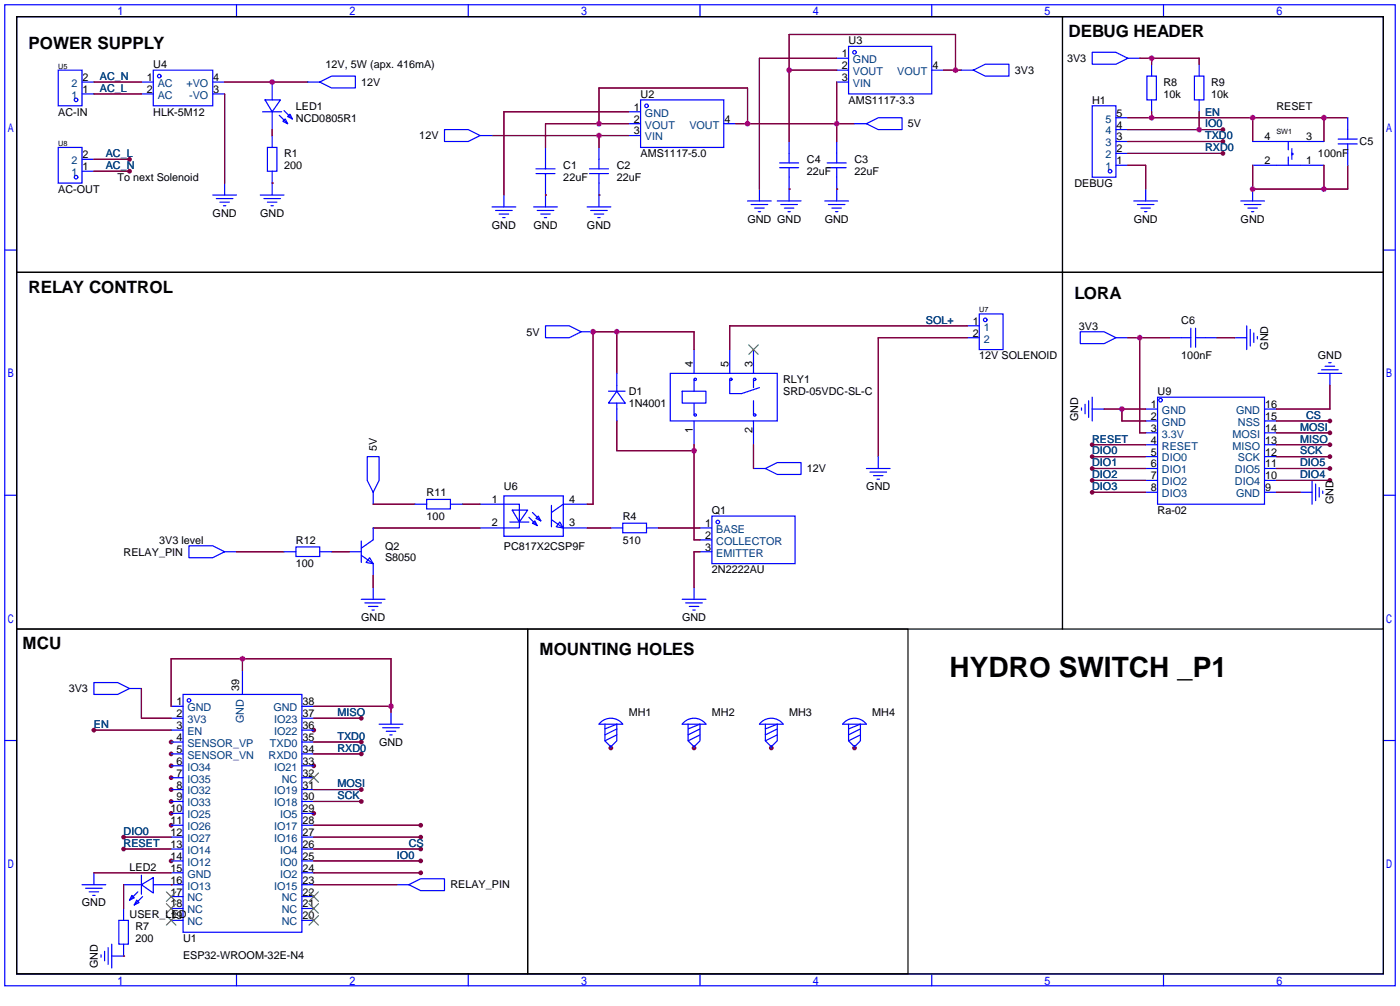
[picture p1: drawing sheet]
<svg xmlns="http://www.w3.org/2000/svg" width="299mm" height="215mm" viewBox="0 0 299 215" stroke-linecap="round" stroke-linejoin="round" font-family="sans-serif">
<g fill="#800040">
<circle cx="36.6" cy="158.5" r=".51"/>
<circle cx="36.6" cy="161" r=".51"/>
<circle cx="36.6" cy="163.6" r=".51"/>
<circle cx="36.6" cy="166.1" r=".51"/>
<circle cx="36.6" cy="168.7" r=".51"/>
<circle cx="36.6" cy="171.2" r=".51"/>
<circle cx="36.6" cy="173.7" r=".51"/>
<circle cx="36.6" cy="176.3" r=".51"/>
<circle cx="36.6" cy="183.9" r=".51"/>
<circle cx="67.1" cy="173.7" r=".51"/>
<circle cx="67.1" cy="163.6" r=".51"/>
<circle cx="67.1" cy="156" r=".51"/>
<circle cx="130.6" cy="159.8" r=".51"/>
<circle cx="148.3" cy="159.8" r=".51"/>
<circle cx="164.8" cy="159.8" r=".51"/>
<circle cx="182.6" cy="159.8" r=".51"/>
<circle cx="261.4" cy="27.7" r=".51"/>
<circle cx="261.4" cy="30.2" r=".51"/>
<circle cx="261.4" cy="32.8" r=".51"/>
<circle cx="20.1" cy="156" r=".51"/>
<circle cx="89.9" cy="183.9" r=".51"/>
<circle cx="77.2" cy="158.5" r=".51"/>
<circle cx="77.2" cy="161" r=".51"/>
<circle cx="27.7" cy="34" r=".51"/>
<circle cx="27.7" cy="36.6" r=".51"/>
<circle cx="284.2" cy="92.5" r=".51"/>
<circle cx="284.2" cy="95" r=".51"/>
<circle cx="284.2" cy="97.5" r=".51"/>
<circle cx="284.2" cy="89.9" r=".51"/>
<circle cx="233.4" cy="95" r=".51"/>
<circle cx="233.4" cy="97.5" r=".51"/>
<circle cx="233.4" cy="100.1" r=".51"/>
<circle cx="233.4" cy="102.6" r=".51"/>
<circle cx="233.4" cy="105.2" r=".51"/>
<circle cx="284.2" cy="102.6" r=".51"/>
<circle cx="284.2" cy="100.1" r=".51"/>
<circle cx="89.9" cy="186.4" r=".51"/>
<circle cx="89.9" cy="181.4" r=".51"/>
<circle cx="89.9" cy="178.8" r=".51"/>
<circle cx="89.9" cy="176.3" r=".51"/>
<circle cx="77.2" cy="171.2" r=".51"/>
<circle cx="77.2" cy="168.7" r=".51"/>
<circle cx="77.2" cy="153.4" r=".51"/>
<circle cx="26.4" cy="181.4" r=".51"/>
<circle cx="26.4" cy="178.8" r=".51"/>
</g>
<g fill="none" stroke="#00f" stroke-width=".25">
<path d="M1 1h297.2v209.6h-297.2zM3.6 3.6h292.1v204.4h-292.1zM12.4 15h5.1v7.6h-5.1zM17.5 17.5h2.6M30.2 17.5h2.6M32.8 15h12.7v7.6h-12.7zM45.5 17.5h2.5M50.5 1v2.6M58.2 17.5v3.8M65.8 17.5h2.5M68.3 17.5l2.6-1.2h5v2.5h-5zM100.1 1v2.6"/>
<path d="M149.6 1v2.6M178.8 12.4h2.6M178.8 15h2.6M178.8 17.5h2.6M181.4 9.9h17.7v10.2h-17.7zM199.1 1v2.6M199.1 15h2.6M205.5 15h2.5M208 15l2.6-1.3h5v2.6h-5zM233.4 11.2h5.1l2.5 1.2-2.5 1.3h-5.1zM241 12.4h2.6M245.1 16.3h2v5h-2z"/>
<path d="M246.1 13.7v2.6M248.7 1v2.6M255.3 16.3h2v5h-2zM256.3 13.7v2.6M12.4 31.5h5.1v7.6h-5.1zM17.5 20.1h2.6M17.5 36.6h2.6M17.5 34h2.6M30.2 20.1h2.6M45.5 20.1h2.5M48 39.1v2.6M56.1 23.9h4.1"/>
<path d="M56.6 21.3h3.3l-1.7 2.6zM57.1 31.5h2.1v5.1h-2.1zM58.2 23.9v3.8M58.2 29v2.5M58.2 36.6v5.1M59.7 24.6l1.8 1.8M60.5 25.9l.5-.5 .5 1zM60.7 23.6l1.8 1.8M62 24.4l.5 1-1-.5zM95 27.7h5.1l2.5 1.3-2.5 1.2h-5.1zM102.6 29h2.6M114.6 37.1h4"/>
<path d="M114.6 36.1h4M116.6 31.5v4.6M116.6 37.1v7.1M126 37.1h4M126 36.1h4M128 31.5v4.6M128 37.1v7.1M134.4 23.9h2.5M134.4 26.4h2.5M134.4 29h2.5M136.9 21.3h17.8v10.2h-17.8zM154.7 26.4h2.5"/>
<path d="M166.6 35.8h4.1M166.6 34.8h4.1M168.7 30.2v4.6M168.7 35.8v7.1M176.8 35.8h4M176.8 34.8h4M178.8 30.2v4.6M178.8 35.8v7.1M182.6 26.4h2.6M185.2 26.4l2.5-1.3h5.1v2.6h-5.1zM233.4 22.6h5.1v15.2h-5.1zM238.5 35.3h2.5"/>
<path d="M238.5 32.8h2.5M238.5 30.2h2.5M238.5 27.7h2.5M238.5 25.1h2.5M246.1 21.3v2.6M256.3 21.3v2.6M267.7 35.3h15.3M267.7 30.2h15.3M275.3 30.2v1.8M275.3 33.5v1.8M276.1 32.8h.3v.2h-.3M276.1 31.8v2.2"/>
<path d="M286 29.7h4.1M286 30.7h4.1M288 25.1v4.6M288 30.7v4.6M1 53.4h2.6M45.5 41.7h5M46.2 42.4h3.6M47 43.2h2M47.8 43.9h.5M55.6 41.7h5.1M56.4 42.4h3.5M57.1 43.2h2.1"/>
<path d="M57.9 43.9h.5M105.2 44.2h5M105.9 45h3.6M106.7 45.7h2M107.4 46.5h.5M107.7 41.7v2.5M114 44.2h5.1M114.8 45h3.6M115.6 45.7h2M116.3 46.5h.5M125.5 44.2h5.1M126.2 45h3.6"/>
<path d="M127 45.7h2M127.8 46.5h.5M159.8 42.9h5M160.5 43.7h3.6M161.3 44.4h2M162.1 45.2h.5M162.3 40.4v2.5M166.1 42.9h5.1M166.9 43.7h3.5M167.6 44.4h2.1M168.4 45.2h.5M176.3 42.9h5.1"/>
<path d="M177 43.7h3.6M177.8 44.4h2M178.6 45.2h.5M242.3 42.9h5.1M243.1 43.7h3.5M243.8 44.4h2.1M244.6 45.2h.5M244.9 40.4v2.5M265.2 42.9h5.1M265.9 43.7h3.6M266.7 44.4h2M267.5 45.2h.5"/>
<path d="M267.7 40.4v2.5M295.7 53.4h2.5M116.6 69.6h5.1l2.5 1.3-2.5 1.2h-5.1zM124.2 70.9h2.5M131.8 79.8v3.8M143.3 79.8h22.8v10.1h-22.8zM148.3 74.7v5.1M156 74.7v5.1M161 74.7v5.1M206.8 69.6h2.5M206.8 72.1h2.5M209.3 67.1h5.1v7.6h-5.1z"/>
<path d="M230.9 70.9h5.1l2.5 1.2-2.5 1.3h-5.1zM238.5 72.1h2.5M249.9 72.1h4.6M254.5 70.1v4.1M255.5 72.1h4.6M255.5 70.1v4.1M263.9 72.1h2.5M266.4 69.6v5.1M267.2 70.4v3.5M268 71.1v2.1M268.7 71.9v.5M281.7 79.8h5.1"/>
<path d="M282.4 79h3.6M283.2 78.2h2M284 77.5h.5M284.2 79.8v2.5M78.5 97.5h2.5v5.1l-1.2 2.6-1.3-2.6zM130 83.6h3.6M131.8 83.6l1.8 2.5h-3.6zM131.8 86.1v3.8M145.8 83.6h5.1v2.5h-5.1zM148.3 81v2.6M148.3 86.1v2.5M148.3 89.9v5.1"/>
<path d="M156 81v3.1h2.5l3.8-1.3M161 81v1.8M161 85.6v3M161 89.9v5.1M187.7 97.5v2.6M231.1 87.1v.5M231.9 86.4v2M232.7 85.6v3.6M233.4 87.4h2.6M233.4 84.8v5.1M244.9 87.4h2.5M244.9 89.9h2.5"/>
<path d="M244.9 92.5h2.5M244.9 95h2.5M244.9 97.5h2.5M247.4 84.8h22.9v22.9h-22.9zM270.3 87.4h2.5M270.3 89.9h2.5M270.3 92.5h2.5M270.3 95h2.5M270.3 97.5h2.5M1 105.8h2.6M40.4 116.6h5.1l2.5 1.3-2.5 1.2h-5.1zM48 117.9h2.5"/>
<path d="M60.7 117.9h2.5M63.2 116.8h5.1v2.1h-5.1zM68.3 117.9h2.6M74.7 117.9h2.5M77.2 115.6v4.5M77.2 118.6l2.6 1.8M79 119.1l.8 1.3-1.6-.3zM79.8 112.8v2.5l-2.6 1.8M79.8 105.2v2.5M88.6 107.7h2.6M91.2 106.7h5.1v2h-5.1zM96.3 107.7h2.5"/>
<path d="M102.6 107.7h8.4v5.1h-8.4M107.7 105.9h12.7v8.7h-12.7zM109 111.5h4M109.5 109h3.3l-1.8 2.5zM113 110.5l1.8 1.8M113.8 111.8l.5-.5 .5 1zM113.8 109.5l1.8 1.8M114.6 110.7l.5-.5 .5 1.1zM117.9 111l2.5 1.8M117.9 107.9v4.6M119.6 111.5l.8 1.3-1.5-.3zM120.4 112.8h5.1"/>
<path d="M125.5 107.7h-5.1l-2.5 1.8M130.6 112.8h2.5M133.1 111.8h5.1v2h-5.1zM138.2 112.8h2.5M149.6 112.8h2.5M149.6 115.3h2.5M149.6 117.9h2.5M152.1 110.2h17.8v10.2h-17.8zM161 100.1h2.6M163.6 100.1l2.5-1.3h5.1v2.5h-5.1zM185.2 100.1h5M185.9 100.8h3.6"/>
<path d="M186.7 101.6h2M187.5 102.4h.5M244.9 100.1h2.5M244.9 102.6h2.5M244.9 105.2h2.5M270.3 100.1h2.5M270.3 102.6h2.5M270.3 105.2h2.5M277.9 105.2h2.5M280.4 102.6v5.1M281.2 103.4v3.5M281.9 104.1v2.1"/>
<path d="M282.7 104.9v.5M295.7 105.8h2.5M77.2 128h5.1M78 128.8h3.5M78.7 129.5h2.1M79.5 130.3h.5M79.8 120.4v2.5M79.8 125.5v2.5M145.8 128h5.1M146.6 128.8h3.5M147.3 129.5h2.1M148.1 130.3h.5"/>
<path d="M148.3 125.5v2.5M1 158.2h2.6M20.1 145.8h5l2.6 1.3-2.6 1.2h-5zM27.7 147.1h2.5M36.6 150.9h2.5M36.6 153.4h2.5M36.6 156h2.5M36.6 158.5h2.5M39.1 148.3h25.4v50.8h-25.4zM51.8 143.3v5M64.5 150.9h2.6M64.5 153.4h2.6"/>
<path d="M64.5 156h2.6M64.5 158.5h2.6M81 154.7h5.1M81.8 155.4h3.5M82.5 156.2h2.1M83.3 157h.5M83.6 152.1v2.6M128.5 154.2a3.2 3.2 0 0 1 4.6 .5h-5.1zM129.3 154.7v3.5l1.3 1.3 1.2-1.3v-3.5l-2.5 1M130.6 159.3v.5M131.8 155.7l-2.5 1.3M131.8 157l-2.5 1.2"/>
<path d="M146.2 154.2a3.2 3.2 0 0 1 4.7 .5h-5.1zM147.1 154.7v3.5l1.2 1.3 1.3-1.3v-3.5l-2.5 1M148.3 159.3v.5M149.6 155.7l-2.5 1.3M149.6 157l-2.5 1.2M162.7 154.2a3.2 3.2 0 0 1 4.7 .5h-5.1zM163.6 154.7v3.5l1.2 1.3 1.3-1.3v-3.5l-2.5 1M164.8 159.3v.5M166.1 155.7l-2.5 1.3M166.1 157l-2.5 1.2M180.5 154.2a3.2 3.2 0 0 1 4.7 .5h-5.1zM181.4 154.7v3.5l1.2 1.3 1.3-1.3v-3.5l-2.5 1"/>
<path d="M182.6 159.3v.5M183.9 155.7l-2.5 1.3M183.9 157l-2.5 1.2M295.7 158.2h2.5M36.6 161h2.5M36.6 163.6h2.5M36.6 166.1h2.5M36.6 168.7h2.5M36.6 171.2h2.5M36.6 173.7h2.5M36.6 176.3h2.5M36.6 178.8h2.5"/>
<path d="M64.5 161h2.6M64.5 163.6h2.6M64.5 166.1h2.6M64.5 168.7h2.6M64.5 171.2h2.6M64.5 173.7h2.6M64.5 176.3h2.6M64.5 178.8h2.6M17.5 189h5.1M18.3 189.7h3.5M19 190.5h2.1M19.8 191.3h.5"/>
<path d="M20.1 186.4v2.6M25.4 196.6h2v5.1h-2zM26.4 189h3.8M26.4 194.1v2.5M28.2 191.3l.5 .5-1 .5zM29.2 192.3l.5 .5-1 .5zM29.5 190.5l-1.8 1.8M30.2 189l2.6-1.5v3.3zM30.2 186.9v4.1M30.5 191.5l-1.8 1.8M32.8 189h6.3M36.6 181.4h2.5"/>
<path d="M36.6 183.9h2.5M36.6 186.4h2.5M36.6 191.5h2.5M36.6 194.1h2.5M36.6 196.6h2.5M64.5 181.4h2.6M64.5 183.9h2.6M64.5 186.4h2.6M64.5 189h2.6M64.5 191.5h2.6M64.5 194.1h2.6M64.5 196.6h2.6"/>
<path d="M84.8 189h2.6M87.4 189l2.5-1.3h5.1v2.5h-5.1zM21.6 204v.5M22.4 203.2v2M23.1 202.4v3.6M23.9 201.7v5.1M26.4 201.7v2.5h-2.5M50.5 208v2.6M100.1 208v2.6M149.6 208v2.6M199.1 208v2.6M248.7 208v2.6"/>
<circle cx="34" cy="16.3" r=".38"/>
<circle cx="182.6" cy="11.2" r=".38"/>
<circle cx="16.3" cy="37.8" r=".38"/>
<circle cx="16.3" cy="21.3" r=".38"/>
<circle cx="138.2" cy="22.6" r=".38"/>
<circle cx="237.2" cy="36.6" r=".38"/>
<circle cx="210.6" cy="68.3" r=".38"/>
<circle cx="148.6" cy="88.6" r=".25"/>
<circle cx="148.6" cy="81" r=".25"/>
<circle cx="156.2" cy="81" r=".25"/>
<circle cx="161.3" cy="88.6" r=".25"/>
<circle cx="161.3" cy="81" r=".25"/>
<circle cx="248" cy="85.5" r=".38"/>
<circle cx="153.4" cy="111.5" r=".38"/>
<circle cx="40.4" cy="149.6" r=".38"/>
</g>
<g fill="none" stroke="#3c3" stroke-width=".25">
<path d="M160 73.7l2.1 2M162.1 73.7l-2.1 2M66 165.1l2.1 2M68.1 165.1l-2.1 2M35.6 190.5l2 2M35.6 193l2 2.1M35.6 195.6l2 2M37.6 190.5l-2 2M37.6 193l-2 2.1M37.6 195.6l-2 2M66 195.6l2.1 2M66 193l2.1 2.1"/>
<path d="M66 190.5l2.1 2M68.1 195.6l-2.1 2M68.1 193l-2.1 2.1M68.1 190.5l-2.1 2"/>
</g>
<g fill="none" stroke="#800040" stroke-width=".25">
<path d="M20.1 17.5h10.1M48 17.5h17.8M168.7 15h10.1M178.8 17.5v12.7M178.8 12.4h-16.5v28M201.7 15h3.8M204.2 15v-7.6h-35.5v22.8M243.6 12.4h12.7v1.3M246.1 12.4v1.3M20.1 20.1h10.1M20.1 34h7.6M20.1 36.6h7.6"/>
<path d="M48 20.1v19M58.2 39.1h.1M58.2 27.7v1.3M105.2 29h29.2M128 26.4v-7.6h31.8v7.6M128 29v2.5M134.4 26.4h-17.8v5.1M134.4 23.9h-26.7v17.8M157.2 26.4h25.4M241 25.1h47M241 27.7h20.4M241 35.3h3.9v5.1"/>
<path d="M241 30.2h20.4M241 32.8h20.4M246.1 23.9v1.2M256.3 23.9v3.8M267.7 25.1v5.1M267.7 35.3v5.1h20.3v-5.1M283 25.1v5.1M283 35.3v5.1M116.6 41.7h.1M128 41.7h.1M168.7 40.4h.1M178.8 40.4h.1"/>
<path d="M131.8 70.9v8.9M148.3 74.7v-3.8h-21.6v36.8h-1.2M206.8 69.6h-50.8v5.1M206.8 72.1h-19.1v25.4M241 72.1h8.9M243.6 72.1v20.4h1.3M260.1 72.1h3.8M131.8 89.9v6.4h16.5M148.3 95v20.3h1.3M161 95v5.1M233.4 95h11.5M233.4 97.5h11.5"/>
<path d="M236 87.4h8.9M239.8 87.4v2.5h5.1M272.8 89.9h11.4M272.8 92.5h11.4M272.8 95h11.4M272.8 97.5h11.4M284.2 82.3v5.1h-11.4M50.5 117.9h10.2M70.9 117.9h3.8M79.8 112.8h22.8M79.8 107.7h8.8M98.8 107.7h3.8"/>
<path d="M125.5 112.8h5.1M140.7 112.8h8.9M149.6 117.9h-1.3v7.6M233.4 105.2h11.5M233.4 100.1h11.5M233.4 102.6h11.5M272.8 105.2h5.1M272.8 100.1h11.4M272.8 102.6h11.4M79.8 122.9v2.6M20.1 156h16.5M30.2 147.1v6.3h6.4"/>
<path d="M36.6 150.9v-10.2h47v11.4M51.8 140.7v2.6M67.1 153.4h10.1M67.1 150.9h16.5M67.1 158.5h10.1M26.4 178.8h10.2M67.1 161h10.1M67.1 178.8h22.8M67.1 176.3h22.8M67.1 171.2h10.1M67.1 168.7h10.1M20.1 186.4h16.5"/>
<path d="M26.4 181.4h10.2M26.4 189v5.1M36.6 189h.1M67.1 189h17.7M67.1 186.4h22.8M67.1 183.9h22.8M67.1 181.4h22.8M26.4 204.2h.1"/>
</g>
<path d="M3.6 3.6h292.1v204.4h-292.1zM3.6 3.6h223.5v54.6h-223.5zM227.1 3.6h68.6v54.6h-68.6zM3.6 58.2h223.5v76.2h-223.5zM227.1 58.2h68.6v76.2h-68.6zM3.6 134.4h109.2v73.6h-109.2zM112.8 134.4h81.3v73.6h-81.3z" fill="none" stroke="#000" stroke-width=".25"/>
<g fill="#f0f">
<circle cx="178.8" cy="26.4" r=".63"/>
<circle cx="159.8" cy="26.4" r=".63"/>
<circle cx="128" cy="26.4" r=".63"/>
<circle cx="168.7" cy="15" r=".63"/>
<circle cx="204.2" cy="15" r=".63"/>
<circle cx="128" cy="29" r=".63"/>
<circle cx="58.2" cy="17.5" r=".63"/>
<circle cx="126.7" cy="70.9" r=".63"/>
<circle cx="131.8" cy="70.9" r=".63"/>
<circle cx="148.3" cy="96.3" r=".63"/>
<circle cx="83.6" cy="150.9" r=".63"/>
<circle cx="51.8" cy="140.7" r=".63"/>
<circle cx="246.1" cy="25.1" r=".63"/>
<circle cx="267.7" cy="25.1" r=".63"/>
<circle cx="283" cy="25.1" r=".63"/>
<circle cx="256.3" cy="27.7" r=".63"/>
<circle cx="246.1" cy="12.4" r=".63"/>
<circle cx="283" cy="40.4" r=".63"/>
<circle cx="267.7" cy="40.4" r=".63"/>
<circle cx="239.8" cy="87.4" r=".63"/>
<circle cx="243.6" cy="72.1" r=".63"/>
</g>
<text font-size="6" x="202.9" y="144.6">HYDRO SWITCH _P1</text>
<g font-size="3.6">
<text x="6.1" y="10.4">POWER SUPPLY</text>
<text x="228.3" y="7.9">DEBUG HEADER</text>
<text x="6.1" y="62.5">RELAY CONTROL</text>
<text x="229.6" y="63.8">LORA</text>
<text x="4.8" y="138.7">MCU</text>
<text x="115.3" y="140">MOUNTING HOLES</text>
</g>
<g font-size="2.3">
<text x="181.4" y="9.4">U3</text>
<text x="17.7" y="17.3">2</text>
<text x="31.4" y="17.3">1</text>
<text x="32.8" y="14.5">U4</text>
<text x="45.6" y="17.3">4</text>
<text x="69.6" y="14.5">12V, 5W (apx. 416mA)</text>
<text x="179.9" y="12.2">1</text>
<text x="179.9" y="14.8">2</text>
<text x="179.9" y="17.3">3</text>
<text x="199.3" y="14.8">4</text>
<text x="216.9" y="15.8">3V3</text>
<text x="228" y="13.3">3V3</text>
<text x="17.7" y="19.8">1</text>
<text x="31.4" y="19.8">2</text>
<text x="45.6" y="19.8">3</text>
<text x="63.2" y="23.4">LED1</text>
<text x="77.2" y="18.3">12V</text>
<text x="135.5" y="23.6">1</text>
<text x="136.9" y="20.9">U2</text>
<text x="181.4" y="22.1">AMS1117-3.3</text>
<text x="233.4" y="22.1">H1</text>
<text x="248.7" y="18.3">R8</text>
<text x="248.7" y="20.9">10k</text>
<text x="258.8" y="18.3">R9</text>
<text x="258.8" y="20.9">10k</text>
<text x="272.8" y="23.4">RESET</text>
<text x="12.4" y="24.7">AC-IN</text>
<text x="32.8" y="24.7">HLK-5M12</text>
<text x="63.2" y="26">NCD0805R1</text>
<text x="89.6" y="29.8">12V</text>
<text x="135.5" y="26.2">2</text>
<text x="135.5" y="28.7">3</text>
<text x="154.8" y="26.2">4</text>
<text x="194.1" y="27.2">5V</text>
<text x="238.6" y="30">3</text>
<text x="238.6" y="27.5">4</text>
<text x="238.6" y="24.9">5</text>
<text x="270.2" y="30">4</text>
<text x="279.1" y="30">3</text>
<text x="17.7" y="33.8">2</text>
<text x="60.7" y="33.6">R1</text>
<text x="136.9" y="33.6">AMS1117-5.0</text>
<text x="172.5" y="34.8">C4</text>
<text x="182.6" y="34.8">C3</text>
<text x="238.6" y="35.1">1</text>
<text x="238.6" y="32.5">2</text>
<text x="270.2" y="35.1">2</text>
<text x="279.1" y="35.1">1</text>
<text x="281.7" y="33.6">100nF</text>
<text x="290.6" y="31">C5</text>
<text x="12.4" y="41.2">AC-OUT</text>
<text x="17.7" y="36.3">1</text>
<text x="25.1" y="38.7">To next Solenoid</text>
<text x="60.7" y="36.1">200</text>
<text x="120.4" y="36.1">C1</text>
<text x="120.4" y="38.7">22uF</text>
<text x="131.8" y="36.1">C2</text>
<text x="131.8" y="38.7">22uF</text>
<text x="172.5" y="37.4">22uF</text>
<text x="182.6" y="37.4">22uF</text>
<text x="229.6" y="39.9">DEBUG</text>
<text x="45.4" y="46.3">GND</text>
<text x="55.6" y="46.3">GND</text>
<text x="159.7" y="47.5">GND GND</text>
<text x="176.3" y="47.5">GND</text>
<text x="242.3" y="47.5">GND</text>
<text x="265.2" y="47.5">GND</text>
<text x="105.1" y="48.8">GND</text>
<text x="114" y="48.8">GND</text>
<text x="125.5" y="48.8">GND</text>
<text x="112.5" y="71.7">5V</text>
<text x="207.9" y="69.4">1</text>
<text x="207.9" y="71.9">2</text>
<text x="230.6" y="70.4">3V3</text>
<text x="252.5" y="69.1">C6</text>
<text x="209.3" y="76.8">12V SOLENOID</text>
<text x="252.5" y="76.8">100nF</text>
<text x="271.1" y="74.7" transform="rotate(-90 271.1 74.7)">GND</text>
<text x="281.7" y="76.8">GND</text>
<text x="148.1" y="78.5" transform="rotate(-90 148.1 78.5)">4</text>
<text x="155.7" y="78.5" transform="rotate(-90 155.7 78.5)">5</text>
<text x="160.8" y="78.5" transform="rotate(-90 160.8 78.5)">3</text>
<text x="167.4" y="81.8">RLY1</text>
<text x="134.4" y="84.4">D1</text>
<text x="134.4" y="86.9">1N4001</text>
<text x="167.4" y="84.4">SRD-05VDC-SL-C</text>
<text x="230.4" y="89.9" transform="rotate(-90 230.4 89.9)">GND</text>
<text x="246" y="87.1">1</text>
<text x="246" y="89.7">2</text>
<text x="247.4" y="84.4">U9</text>
<text x="270.4" y="89.7">15</text>
<text x="270.4" y="87.1">16</text>
<text x="148.1" y="92.5" transform="rotate(-90 148.1 92.5)">1</text>
<text x="160.8" y="92.5" transform="rotate(-90 160.8 92.5)">2</text>
<text x="246" y="92.2">3</text>
<text x="246" y="94.8">4</text>
<text x="270.4" y="94.8">13</text>
<text x="270.4" y="92.2">14</text>
<text x="80.6" y="96.3" transform="rotate(-90 80.6 96.3)">5V</text>
<text x="172.5" y="100.9">12V</text>
<text x="246" y="97.3">5</text>
<text x="246" y="99.8">6</text>
<text x="270.4" y="99.8">11</text>
<text x="270.4" y="97.3">12</text>
<text x="91.2" y="106">R11</text>
<text x="105.1" y="107.4">1</text>
<text x="107.7" y="104.7">U6</text>
<text x="121.7" y="107.4">4</text>
<text x="185.1" y="104.7">GND</text>
<text x="246" y="102.4">7</text>
<text x="246" y="104.9">8</text>
<text x="270.4" y="104.9">9</text>
<text x="270.4" y="102.4">10</text>
<text x="285" y="107.7" transform="rotate(-90 285 107.7)">GND</text>
<text x="91.2" y="111">100</text>
<text x="105.1" y="112.4">2</text>
<text x="121.7" y="112.4">3</text>
<text x="133.1" y="111">R4</text>
<text x="150.7" y="112.5">1</text>
<text x="152.1" y="109.8">Q1</text>
<text x="247.4" y="109.8">Ra-02</text>
<text x="26.4" y="118.7">RELAY_PIN</text>
<text x="34" y="116.1">3V3 level</text>
<text x="63.2" y="116.1">R12</text>
<text x="82.3" y="117.4">Q2</text>
<text x="82.3" y="119.9">S8050</text>
<text x="107.7" y="117.4">PC817X2CSP9F</text>
<text x="133.1" y="116.1">510</text>
<text x="150.7" y="115.1">2</text>
<text x="150.7" y="117.6">3</text>
<text x="63.2" y="121.2">100</text>
<text x="152.1" y="122.5">2N2222AU</text>
<text x="77.2" y="132.6">GND</text>
<text x="145.8" y="132.6">GND</text>
<text x="14.7" y="147.9">3V3</text>
<text x="51.1" y="147.6" transform="rotate(-90 51.1 147.6)">39</text>
<text x="37.7" y="150.6">1</text>
<text x="37.7" y="153.2">2</text>
<text x="37.7" y="155.7">3</text>
<text x="64.6" y="155.7">36</text>
<text x="64.6" y="153.2">37</text>
<text x="64.6" y="150.6">38</text>
<text x="134.4" y="153">MH1</text>
<text x="152.1" y="153">MH2</text>
<text x="168.7" y="153">MH3</text>
<text x="186.4" y="153">MH4</text>
<text x="37.7" y="158.3">4</text>
<text x="37.7" y="160.8">5</text>
<text x="64.6" y="160.8">34</text>
<text x="64.6" y="158.3">35</text>
<text x="81" y="159.3">GND</text>
<text x="37.7" y="163.3">6</text>
<text x="37.7" y="165.9">7</text>
<text x="64.6" y="165.9">32</text>
<text x="64.6" y="163.3">33</text>
<text x="36.4" y="173.5">10</text>
<text x="37.7" y="168.4">8</text>
<text x="37.7" y="171">9</text>
<text x="64.6" y="173.5">29</text>
<text x="64.6" y="171">30</text>
<text x="64.6" y="168.4">31</text>
<text x="36.4" y="176">11</text>
<text x="36.4" y="178.6">12</text>
<text x="64.6" y="178.6">27</text>
<text x="64.6" y="176">28</text>
<text x="27.7" y="186">LED2</text>
<text x="36.4" y="181.1">13</text>
<text x="36.4" y="183.7">14</text>
<text x="64.6" y="183.7">25</text>
<text x="64.6" y="181.1">26</text>
<text x="36.4" y="186.2">15</text>
<text x="36.4" y="188.7">16</text>
<text x="36.4" y="191.3">17</text>
<text x="64.6" y="191.3">22</text>
<text x="64.6" y="188.7">23</text>
<text x="64.6" y="186.2">24</text>
<text x="96.3" y="189.8">RELAY_PIN</text>
<text x="17.5" y="193.6">GND</text>
<text x="27.7" y="196.1">USER_LED</text>
<text x="36.4" y="193.8">18</text>
<text x="36.4" y="196.4">19</text>
<text x="64.6" y="196.4">20</text>
<text x="64.6" y="193.8">21</text>
<text x="29" y="198.7">R7</text>
<text x="29" y="201.2">200</text>
<text x="39.1" y="201.2">U1</text>
<text x="20.9" y="206.8" transform="rotate(-90 20.9 206.8)">GND</text>
<text x="39.1" y="204.8">ESP32-WROOM-32E-N4</text>
</g>
<g font-size="2.3" fill="#004080">
<text x="21.3" y="17.1">AC_N</text>
<text x="182.3" y="13.5">GND</text>
<text x="182.3" y="16">VOUT</text>
<text x="191.8" y="16">VOUT</text>
<text x="15.3" y="21.1">1</text>
<text x="15.3" y="18.6">2</text>
<text x="21.3" y="19.6">AC_L</text>
<text x="33.7" y="21.1">AC</text>
<text x="33.7" y="18.6">AC</text>
<text x="39.8" y="18.6">+VO</text>
<text x="40.4" y="21.1">-VO</text>
<text x="182.3" y="18.6">VIN</text>
<text x="137.8" y="24.9">GND</text>
<text x="137.8" y="27.5">VOUT</text>
<text x="137.8" y="30">VIN</text>
<text x="147.3" y="27.5">VOUT</text>
<text x="236.3" y="28.7">4</text>
<text x="236.3" y="26.2">5</text>
<text x="257.6" y="24.7">EN</text>
<text x="257.6" y="27.2">IO0</text>
<text x="257.6" y="29.8">TXD0</text>
<text x="15.3" y="35.1">2</text>
<text x="22.6" y="33.6">AC_L</text>
<text x="236.3" y="33.8">2</text>
<text x="236.3" y="31.3">3</text>
<text x="257.6" y="32.3">RXD0</text>
<text x="15.3" y="37.6">1</text>
<text x="22.6" y="36.1">AC_N</text>
<text x="236.3" y="36.3">1</text>
<text x="197.9" y="69.1">SOL+</text>
<text x="210.2" y="70.6">1</text>
<text x="210.2" y="73.2">2</text>
<text x="248.3" y="88.4">GND</text>
<text x="264.2" y="88.4">GND</text>
<text x="279.1" y="89.5">CS</text>
<text x="233.4" y="94.5">RESET</text>
<text x="248.3" y="91">GND</text>
<text x="248.3" y="93.5">3.3V</text>
<text x="263.4" y="93.5">MOSI</text>
<text x="264.6" y="91">NSS</text>
<text x="277.9" y="92">MOSI</text>
<text x="277.9" y="94.5">MISO</text>
<text x="233.4" y="97.1">DIO0</text>
<text x="233.4" y="99.6">DIO1</text>
<text x="248.3" y="96">RESET</text>
<text x="248.3" y="98.6">DIO0</text>
<text x="248.3" y="101.1">DIO1</text>
<text x="263.4" y="96">MISO</text>
<text x="263.9" y="101.1">DIO5</text>
<text x="264.6" y="98.6">SCK</text>
<text x="277.9" y="97.1">SCK</text>
<text x="277.9" y="99.6">DIO5</text>
<text x="233.4" y="102.2">DIO2</text>
<text x="233.4" y="104.7">DIO3</text>
<text x="248.3" y="103.7">DIO2</text>
<text x="248.3" y="106.2">DIO3</text>
<text x="263.9" y="103.7">DIO4</text>
<text x="264.2" y="106.2">GND</text>
<text x="277.9" y="102.2">DIO4</text>
<text x="153.1" y="113.8">BASE</text>
<text x="153.1" y="116.4">COLLECTOR</text>
<text x="153.1" y="118.9">EMITTER</text>
<text x="20.1" y="155.5">EN</text>
<text x="40.1" y="151.9">GND</text>
<text x="40.1" y="154.5">3V3</text>
<text x="52.1" y="154.5" transform="rotate(-90 52.1 154.5)">GND</text>
<text x="58.4" y="151.9">GND</text>
<text x="58.6" y="154.5">IO23</text>
<text x="72.1" y="153">MISO</text>
<text x="40.1" y="157">EN</text>
<text x="40.1" y="159.5">SENSOR_VP</text>
<text x="57.7" y="159.5">TXD0</text>
<text x="58.6" y="157">IO22</text>
<text x="72.1" y="158">TXD0</text>
<text x="72.1" y="160.6">RXD0</text>
<text x="40.1" y="162.1">SENSOR_VN</text>
<text x="40.1" y="164.6">IO34</text>
<text x="40.1" y="167.2">IO35</text>
<text x="57.4" y="162.1">RXD0</text>
<text x="58.6" y="164.6">IO21</text>
<text x="60.2" y="167.2">NC</text>
<text x="40.1" y="169.7">IO32</text>
<text x="40.1" y="172.2">IO33</text>
<text x="58.6" y="172.2">IO18</text>
<text x="58.6" y="169.7">IO19</text>
<text x="72.1" y="170.7">SCK</text>
<text x="72.1" y="168.2">MOSI</text>
<text x="26.4" y="178.4">DIO0</text>
<text x="40.1" y="174.8">IO25</text>
<text x="40.1" y="177.3">IO26</text>
<text x="40.1" y="179.9">IO27</text>
<text x="58.6" y="179.9">IO16</text>
<text x="58.6" y="177.3">IO17</text>
<text x="59.9" y="174.8">IO5</text>
<text x="26.4" y="180.9">RESET</text>
<text x="40.1" y="182.4">IO14</text>
<text x="40.1" y="184.9">IO12</text>
<text x="59.9" y="184.9">IO0</text>
<text x="59.9" y="182.4">IO4</text>
<text x="84.8" y="183.4">IO0</text>
<text x="87.4" y="180.9">CS</text>
<text x="40.1" y="187.5">GND</text>
<text x="40.1" y="190">IO13</text>
<text x="58.6" y="190">IO15</text>
<text x="59.9" y="187.5">IO2</text>
<text x="40.1" y="192.6">NC</text>
<text x="40.1" y="195.1">NC</text>
<text x="40.1" y="197.6">NC</text>
<text x="60.2" y="197.6">NC</text>
<text x="60.2" y="195.1">NC</text>
<text x="60.2" y="192.6">NC</text>
</g>
<g font-size="1.6">
<text x="12.4" y="14.7">U5</text>
<text x="272.8" y="28.6">SW1</text>
<text x="12.4" y="31.2">U8</text>
<text x="209.3" y="66.7">U7</text>
</g>
</svg>
